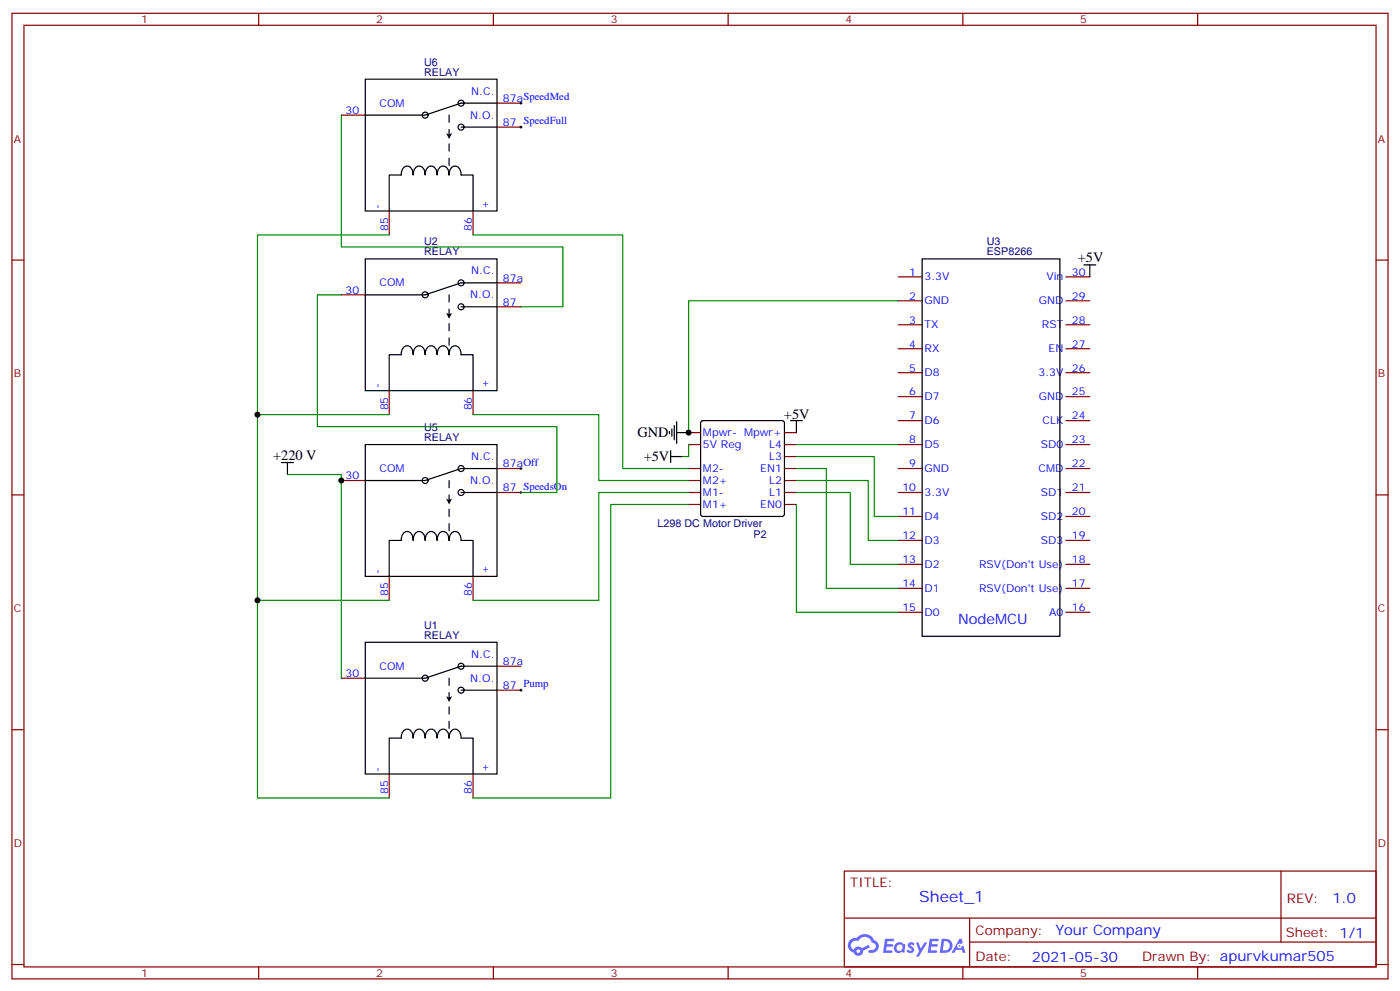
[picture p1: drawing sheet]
<svg xmlns="http://www.w3.org/2000/svg" width="412mm" height="292mm" viewBox="0 0 412 292" stroke-linecap="round" stroke-linejoin="round" font-family="sans-serif">
<g fill="none" stroke="#870000" stroke-width=".35">
<path d="M3.5 3.9h405.4v284.4h-405.4zM7.1 7.4h398.2v277.3h-398.2zM76.2 3.9v3.5M145.3 3.9v3.5M214.5 3.9v3.5M283.6 3.9v3.5M352.8 3.9v3.5M3.5 76.6h3.6M405.3 76.6h3.6M3.5 145.7h3.6M405.3 145.7h3.6M3.5 214.9h3.6"/>
<path d="M405.3 214.9h3.6M248.7 256.5h156.6v28.2h-156.6zM377.3 256.5v20.9M248.7 270.4h156.5M285.6 277.4h119.6M285.6 270.4v14.1M3.5 284h3.6M76.2 284.7v3.6M145.3 284.7v3.6M214.5 284.7v3.6M283.6 284.7v3.6M352.8 284.7v3.6"/>
<path d="M405.3 284h3.6"/>
</g>
<g fill="#5487ff">
<path d="M267.7 277.7a1.22 1.22 0 0 1 1.7 .2l-.4 .6a.47 .47 0 0 0-.3-.4 .47 .47 0 0 0-.5 .2l.1 .2a1.14 1.14 0 0 1 .8 1.8 1.14 1.14 0 0 1-1.9 0l-.2-.2 .5-.6 .7 .5a.29 .29 0 0 0 .3-.3 .29 .29 0 0 0-.2-.3 1.04 1.04 0 0 1-.6-1.7z"/>
<path d="M260.7 276.4h2.4l.3 .2-.2 .5-1.8 .1-.1 .8h1.5l.3 .4-.3 .4h-1.6l-.2 1.1h1.7l.2 .3-.2 .3-2.6 .1z"/>
<path d="M273.8 276.4h2.4l.3 .2-.1 .5-1.8 .1-.2 .8h1.6l.3 .4-.4 .4h-1.6l-.1 1.1h1.7l.2 .3-.2 .3-2.6 .1z"/>
<path d="M282.6 276.4h.7l.3 1.3-.6 .3a.69 .69 0 0 0-1 .3 .69 .69 0 0 0 .4 .9 .69 .69 0 0 0 .9-.6l.5-.2 .6 2.2h-.8l-.2-.9h-1.8l-.5 .9h-.8z"/>
<path d="M269.8 277.5h.8l.6 1.8 1.1-1.8h.9l-2.6 4.2h-.8l.9-1.5z"/>
<path d="M277.4 276.4l-.6 4.2h1.3a2.11 2.11 0 0 0 2.5-2.1 2.11 2.11 0 0 0-2.5-2.1zM278.1 277.2a1.39 1.39 0 0 1 1.7 1.4 1.39 1.39 0 0 1-1.8 1.3h-.3z"/>
<path d="M263.7 278.1a1.54 1.54 0 0 0-.1 2.1 1.54 1.54 0 0 0 2.2 .1l.6 .3 .3-2.3-.2-.3h-.4a1.49 1.49 0 0 0-2.4 .1zM264 279.1a.94 .94 0 0 1 1.8 0 .94 .94 0 0 1-1.8 0z"/>
<path d="M250.4 276.8a2.18 2.18 0 0 0 1.1 3.7 1.44 1.44 0 0 0 1.6 .9 1.44 1.44 0 0 0 1.2-1.4l2-1-.5-.8-1.9 1a1.47 1.47 0 0 0-2.4 .4 1.39 1.39 0 0 1-.7-1.9 1.39 1.39 0 0 1 2-.5 2.12 2.12 0 0 1 2.2-1.3 2.12 2.12 0 0 1 1.9 1.7 1.14 1.14 0 0 1 1.1 1.4 1.14 1.14 0 0 1-1.7 .7 .43 .43 0 0 0-.5 .4 .43 .43 0 0 0 .4 .5 1.98 1.98 0 0 0 2.5-1.2 1.98 1.98 0 0 0-1.2-2.6 3.1 3.1 0 0 0-5.3-.6l-.9 .1zM252.3 280.1a.55 .55 0 0 1 1.1 0 .55 .55 0 0 1-1.1 0z"/>
<circle cx="282.6" cy="278.5" r=".26"/>
</g>
<g fill="none" stroke="#870000" stroke-width=".35">
<path d="M100.5 33.9h7.1M146.4 30.4h7.1M146.4 37.4h7.1M114.7 62.1v7.1M139.3 62.1v7.1M100.5 86.8h7.1M146.4 83.3h7.1M146.4 90.3h7.1M264.6 81.5h7M264.6 88.6h7M264.6 95.6h7M314 81.5h7"/>
<path d="M314 88.6h7M314 95.6h7M114.7 115v7.1M139.3 115v7.1M264.6 102.7h7M264.6 109.7h7M264.6 116.8h7M314 102.7h7M314 109.7h7M314 116.8h7M146.4 138h7.1M202.8 130.9h3.6"/>
<path d="M202.8 138h3.6M202.8 127.4h3.6M231.1 130.9h3.5M231.1 138h3.5M231.1 134.4h3.5M231.1 127.4h3.5M264.6 123.9h7M264.6 130.9h7M264.6 138h7M314 123.9h7M314 130.9h7M314 138h7"/>
<path d="M100.5 141.5h7.1M146.4 145h7.1M202.8 145h3.6M202.8 148.6h3.6M202.8 141.5h3.6M231.1 145h3.5M231.1 148.6h3.5M231.1 141.5h3.5M264.6 145h7M264.6 152.1h7M264.6 159.1h7M314 145h7"/>
<path d="M314 152.1h7M314 159.1h7M114.7 169.7v7.1M139.3 169.7v7.1M264.6 166.2h7M264.6 173.2h7M314 166.2h7M314 173.2h7M100.5 199.7h7.1M146.4 196.2h7.1M264.6 180.3h7M314 180.3h7"/>
<path d="M146.4 203.2h7.1M114.7 227.9v7.1M139.3 227.9v7.1"/>
</g>
<g fill="none" stroke="#000" stroke-width=".35">
<path d="M107.6 23.3h38.8v38.8h-38.8zM135.8 37.4h10.6M146.4 30.4h-10.6l-10.6 3.5h-17.6M107.6 76.2h38.8v38.8h-38.8zM114.7 62.1v-10.6h3.5a2.31 2.31 0 0 1 1.7-2.6 2.13 2.13 0 0 1 1.8 2.6 2.31 2.31 0 0 1 1.8-2.6 2.13 2.13 0 0 1 1.7 2.6 2.31 2.31 0 0 1 1.8-2.6 2.13 2.13 0 0 1 1.8 2.6 2.31 2.31 0 0 1 1.7-2.6 2.13 2.13 0 0 1 1.8 2.6 2.31 2.31 0 0 1 1.8-2.6 2.13 2.13 0 0 1 1.7 2.6h3.5v10.6M271.6 76.2h40.6v111.2h-40.6zM319.3 78h3.5M321 78v3.5M135.8 90.3h10.6M146.4 83.3h-10.6l-10.6 3.5h-17.6M114.7 115v-10.5h3.5a2.31 2.31 0 0 1 1.7-2.7 2.13 2.13 0 0 1 1.8 2.7 2.31 2.31 0 0 1 1.8-2.7 2.13 2.13 0 0 1 1.7 2.7 2.31 2.31 0 0 1 1.8-2.7 2.13 2.13 0 0 1 1.8 2.7 2.31 2.31 0 0 1 1.7-2.7 2.13 2.13 0 0 1 1.8 2.7 2.31 2.31 0 0 1 1.8-2.7 2.13 2.13 0 0 1 1.7 2.7h3.5v10.5M82.9 136.2h3.5"/>
<path d="M84.7 136.2v3.5M107.6 130.9h38.8v38.8h-38.8zM146.4 138h-10.6l-10.6 3.5h-17.6M197.2 127v.7M197.6 134.4h3.5M197.6 132.7v3.5M197.9 126.3v2.1M198.6 125.3v4.2M199.3 127.4h3.5M199.3 124.2v6.4M206.6 124.1l.5-.2h23.3l.5 .2 .2 .5v26.8l-.3 .5-.4 .2h-23.3l-.5-.3-.2-.4v-26.8zM232.8 123.9h3.6"/>
<path d="M234.6 123.9v3.5M135.8 145h10.6M114.7 169.7v-10.6h3.5a2.31 2.31 0 0 1 1.7-2.6 2.13 2.13 0 0 1 1.8 2.6 2.31 2.31 0 0 1 1.8-2.6 2.13 2.13 0 0 1 1.7 2.6 2.31 2.31 0 0 1 1.8-2.6 2.13 2.13 0 0 1 1.8 2.6 2.31 2.31 0 0 1 1.7-2.6 2.13 2.13 0 0 1 1.8 2.6 2.31 2.31 0 0 1 1.8-2.6 2.13 2.13 0 0 1 1.7 2.6h3.5v10.6M107.6 189.1h38.8v38.8h-38.8zM146.4 196.2h-10.6l-10.6 3.5h-17.6M135.8 203.2h10.6M114.7 227.9v-10.6h3.5a2.31 2.31 0 0 1 1.7-2.6 2.13 2.13 0 0 1 1.8 2.6 2.31 2.31 0 0 1 1.8-2.6 2.13 2.13 0 0 1 1.7 2.6 2.31 2.31 0 0 1 1.8-2.6 2.13 2.13 0 0 1 1.8 2.6 2.31 2.31 0 0 1 1.7-2.6 2.13 2.13 0 0 1 1.8 2.6 2.31 2.31 0 0 1 1.8-2.6 2.13 2.13 0 0 1 1.7 2.6h3.5v10.6"/>
<circle cx="125.2" cy="33.9" r=".88"/>
<circle cx="135.8" cy="37.4" r=".88"/>
<circle cx="135.8" cy="30.4" r=".88"/>
<circle cx="125.2" cy="86.8" r=".88"/>
<circle cx="135.8" cy="90.3" r=".88"/>
<circle cx="135.8" cy="83.3" r=".88"/>
<circle cx="135.8" cy="138" r=".88"/>
<circle cx="125.2" cy="141.5" r=".88"/>
<circle cx="135.8" cy="145" r=".88"/>
<circle cx="125.2" cy="199.7" r=".88"/>
<circle cx="135.8" cy="196.2" r=".88"/>
<circle cx="135.8" cy="203.2" r=".88"/>
</g>
<path d="M132.3 33.9v17.6M132.3 86.8v17.7M132.3 141.5v17.6M132.3 199.7v17.6" fill="none" stroke="#000" stroke-width=".35" stroke-dasharray="2.1 2.1"/>
<g fill="#000">
<path d="M131.4 39.2l.9 .4 .9-.4-.9 1.8zM131.4 92.1l.9 .5 .9-.5-.9 1.8zM131.4 146.8l.9 .4 .9-.4-.9 1.8zM131.4 205l.9 .4 .9-.4-.9 1.8z"/>
<circle cx="75.8" cy="122.1" r=".88"/>
<circle cx="202.8" cy="127.4" r=".88"/>
<circle cx="100.5" cy="141.5" r=".88"/>
<circle cx="75.8" cy="176.8" r=".88"/>
</g>
<g fill="none" stroke="#008700" stroke-width=".35">
<path d="M100.5 33.9v38.8h65.3v17.6h-12.3M114.7 69.2h-38.9v52.9h38.9M139.3 69.2h44.1v68.8h19.4M100.5 86.8h-7v38.8h70.5v19.4h-10.5M264.6 88.6h-61.8v38.8M75.8 122.1v54.7h38.9M84.7 139.7h15.8v60M139.3 122.1h37.1v19.4h26.4M202.8 130.9v3.5h-1.7M234.6 138h8.8v35.2h21.2M234.6 134.4h22.9v17.7h7.1M234.6 130.9h30"/>
<path d="M202.8 145h-26.4v31.8h-37.1M202.8 148.6h-22.9v86.4h-40.6M234.6 148.6v31.7h30M234.6 145h15.9v21.2h14.1M234.6 141.5h21.2v17.6h8.8M75.8 176.8v58.2h38.9"/>
</g>
<path d="M153.1 37.4h.7M153.1 30.4h.7M153.5 30v.7M153.5 37.1v.7M153.1 138h.7M153.5 137.6v.7M153.1 145h.7M153.5 144.7v.7M153.1 203.2h.7M153.5 202.9v.7" fill="none" stroke="#000" stroke-width=".29"/>
<text font-size="4.6" fill="#00f" x="270.8" y="265.5">Sheet_1</text>
<g font-size="4.2">
<text x="317.5" y="77.3">+5V</text>
<text x="230.9" y="123.5">+5V</text>
<text x="187.7" y="128.8">GND</text>
<text x="80.4" y="135.5">+220 V</text>
<text x="189.6" y="135.8">+5V</text>
</g>
<g font-size="4.2" fill="#00f">
<text x="282.2" y="183.8">NodeMCU</text>
<text x="392.5" y="265.8">1.0</text>
<text x="310.9" y="275.3">Your Company</text>
<text x="304" y="283.1">2021-05-30</text>
</g>
<g font-size="3.9" fill="#800">
<text x="250.5" y="261.1">TITLE:</text>
<text x="379.1" y="265.8">REV:</text>
<text x="287.4" y="275.3">Company:</text>
<text x="378.7" y="275.9">Sheet: 1/1</text>
<text x="287.4" y="283">Date:</text>
<text x="336.4" y="283.1">Drawn By: apurvkumar505</text>
</g>
<g font-size="3.2" fill="#800">
<text x="41.6" y="6.9">1</text>
<text x="110.8" y="6.9">2</text>
<text x="179.9" y="6.9">3</text>
<text x="249.1" y="6.9">4</text>
<text x="318.2" y="6.9">5</text>
<text x="4.1" y="42">A</text>
<text x="405.9" y="42">A</text>
<text x="4.1" y="111.2">B</text>
<text x="405.9" y="111.2">B</text>
<text x="4.1" y="180.3">C</text>
<text x="405.9" y="180.3">C</text>
<text x="4.1" y="249.4">D</text>
<text x="405.9" y="249.4">D</text>
<text x="41.6" y="287.7">1</text>
<text x="110.8" y="287.7">2</text>
<text x="179.9" y="287.7">3</text>
<text x="249.1" y="287.7">4</text>
<text x="318.2" y="287.7">5</text>
</g>
<g font-size="3.2" fill="#000080">
<text x="125" y="22.3">RELAY</text>
<text x="125" y="19.3">U6</text>
<text x="125" y="75.2">RELAY</text>
<text x="125" y="72.2">U2</text>
<text x="290.7" y="75.2">ESP8266</text>
<text x="290.7" y="72.2">U3</text>
<text x="125" y="129.9">RELAY</text>
<text x="125" y="126.9">U5</text>
<text x="193.7" y="155.3">L298 DC Motor Driver</text>
<text x="222" y="158.4">P2</text>
<text x="125" y="185.1">U1</text>
<text x="125" y="188.1">RELAY</text>
</g>
<g font-size="3.2" fill="#00f">
<text x="138.8" y="27.9">N.C.</text>
<text x="101.8" y="33.5">30</text>
<text x="111.8" y="31.4">COM</text>
<text x="138.5" y="35">N.O.</text>
<text x="148.2" y="30">87aSpeedMed</text>
<text x="148.2" y="37.1">87 SpeedFull</text>
<text x="112.2" y="61.4" transform="rotate(-90 112.2 61.4)">-</text>
<text x="143.9" y="61.4" transform="rotate(-90 143.9 61.4)">+</text>
<text x="114.3" y="67.9" transform="rotate(-90 114.3 67.9)">85</text>
<text x="139" y="67.9" transform="rotate(-90 139 67.9)">86</text>
<text x="138.8" y="80.8">N.C.</text>
<text x="148.2" y="82.9">87a</text>
<text x="267.9" y="81.2">1</text>
<text x="272.3" y="82.6">3.3V</text>
<text x="308.2" y="82.6">Vin</text>
<text x="315.7" y="81.2">30</text>
<text x="101.8" y="86.5">30</text>
<text x="111.8" y="84.3">COM</text>
<text x="138.5" y="87.9">N.O.</text>
<text x="148.2" y="90">87</text>
<text x="267.9" y="88.2">2</text>
<text x="272.3" y="89.6">GND</text>
<text x="306" y="89.6">GND</text>
<text x="315.7" y="88.2">29</text>
<text x="267.9" y="95.3">3</text>
<text x="315.7" y="95.3">28</text>
<text x="272.3" y="96.7">TX</text>
<text x="306.9" y="96.7">RST</text>
<text x="267.9" y="102.3">4</text>
<text x="272.3" y="103.8">RX</text>
<text x="308.9" y="103.8">EN</text>
<text x="315.7" y="102.3">27</text>
<text x="267.9" y="109.4">5</text>
<text x="272.3" y="110.8">D8</text>
<text x="305.9" y="110.8">3.3V</text>
<text x="315.7" y="109.4">26</text>
<text x="112.2" y="114.3" transform="rotate(-90 112.2 114.3)">-</text>
<text x="143.9" y="114.3" transform="rotate(-90 143.9 114.3)">+</text>
<text x="267.9" y="116.5">6</text>
<text x="272.3" y="117.9">D7</text>
<text x="306" y="117.9">GND</text>
<text x="315.7" y="116.5">25</text>
<text x="114.3" y="120.8" transform="rotate(-90 114.3 120.8)">85</text>
<text x="139" y="120.8" transform="rotate(-90 139 120.8)">86</text>
<text x="267.9" y="123.5">7</text>
<text x="272.3" y="124.9">D6</text>
<text x="307.1" y="124.9">CLK</text>
<text x="315.7" y="123.5">24</text>
<text x="207.1" y="132">5V Reg</text>
<text x="207.1" y="128.4">Mpwr- Mpwr+</text>
<text x="226.6" y="132">L4</text>
<text x="267.9" y="130.6">8</text>
<text x="272.3" y="132">D5</text>
<text x="306.6" y="132">SD0</text>
<text x="315.7" y="130.6">23</text>
<text x="138.8" y="135.5">N.C.</text>
<text x="148.2" y="137.6">87aOff</text>
<text x="226.6" y="135.5">L3</text>
<text x="267.9" y="137.6">9</text>
<text x="315.7" y="137.6">22</text>
<text x="101.8" y="141.1">30</text>
<text x="111.8" y="139">COM</text>
<text x="138.5" y="142.6">N.O.</text>
<text x="207.1" y="142.6">M2+</text>
<text x="207.1" y="139">M2-</text>
<text x="224" y="139">EN1</text>
<text x="226.6" y="142.6">L2</text>
<text x="272.3" y="139">GND</text>
<text x="305.9" y="139">CMD</text>
<text x="148.2" y="144.7">87 SpeedsOn</text>
<text x="207.1" y="149.6">M1+</text>
<text x="207.1" y="146.1">M1-</text>
<text x="224" y="149.6">EN0</text>
<text x="226.6" y="146.1">L1</text>
<text x="265.8" y="144.7">10</text>
<text x="272.3" y="146.1">3.3V</text>
<text x="306.6" y="146.1">SD1</text>
<text x="315.7" y="144.7">21</text>
<text x="265.8" y="151.7">11</text>
<text x="272.3" y="153.1">D4</text>
<text x="306.6" y="153.1">SD2</text>
<text x="315.7" y="151.7">20</text>
<text x="265.8" y="158.8">12</text>
<text x="272.3" y="160.2">D3</text>
<text x="306.6" y="160.2">SD3</text>
<text x="315.7" y="158.8">19</text>
<text x="265.8" y="165.8">13</text>
<text x="272.3" y="167.3">D2</text>
<text x="288.4" y="167.3">RSV(Don't Use)</text>
<text x="315.7" y="165.8">18</text>
<text x="112.2" y="169" transform="rotate(-90 112.2 169)">-</text>
<text x="143.9" y="169" transform="rotate(-90 143.9 169)">+</text>
<text x="265.8" y="172.9">14</text>
<text x="315.7" y="172.9">17</text>
<text x="114.3" y="175.5" transform="rotate(-90 114.3 175.5)">85</text>
<text x="139" y="175.5" transform="rotate(-90 139 175.5)">86</text>
<text x="265.8" y="180">15</text>
<text x="272.3" y="174.3">D1</text>
<text x="288.4" y="174.3">RSV(Don't Use)</text>
<text x="315.7" y="180">16</text>
<text x="272.3" y="181.4">D0</text>
<text x="309.1" y="181.4">A0</text>
<text x="111.8" y="197.2">COM</text>
<text x="138.8" y="193.7">N.C.</text>
<text x="148.2" y="195.8">87a</text>
<text x="101.8" y="199.4">30</text>
<text x="138.5" y="200.8">N.O.</text>
<text x="148.2" y="202.9">87 Pump</text>
<text x="112.2" y="227.2" transform="rotate(-90 112.2 227.2)">-</text>
<text x="143.9" y="227.2" transform="rotate(-90 143.9 227.2)">+</text>
<text x="114.3" y="233.7" transform="rotate(-90 114.3 233.7)">85</text>
<text x="139" y="233.7" transform="rotate(-90 139 233.7)">86</text>
</g>
</svg>
